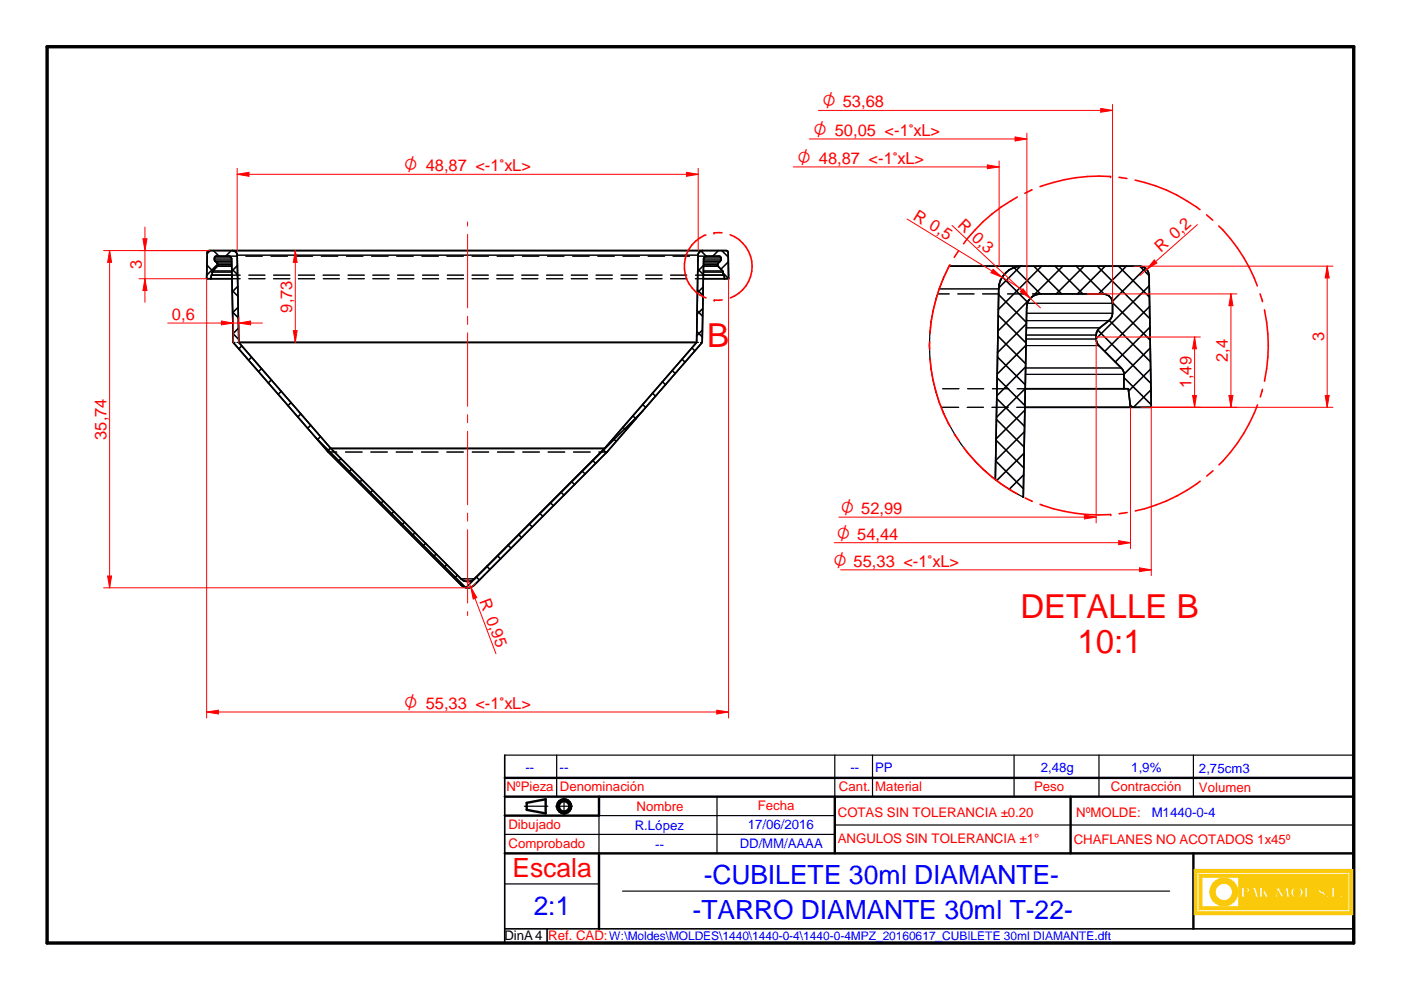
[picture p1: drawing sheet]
<svg xmlns="http://www.w3.org/2000/svg" width="297mm" height="210mm" viewBox="0 0 297 210" stroke-linecap="round" stroke-linejoin="round" font-family="sans-serif">
<path d="M10 9.9h277v190h-277z" fill="none" stroke="#000" stroke-width=".72"/>
<g fill="none" stroke="#000" stroke-width=".51">
<path d="M107 172.9h20M107 164.9h180M107 168.9h180M111.7 170.2v1.5M115.7 169.5v3M227 168.9v12M107 180.9h180M253 180.9v16"/>
<circle cx="119.6" cy="171" r="1.51"/>
<circle cx="119.6" cy="171" r="1.13"/>
</g>
<path d="M107 160.1v39.8h180v-39.8M107 196.9h180M116 196.9v3" fill="none" stroke="#000" stroke-width=".34"/>
<g fill="none" stroke="#000" stroke-width=".25">
<path d="M107 176.9h70M111.2 170.9h5M117.9 170.9h3.4M118 160.1v8.8M119.6 169.2v3.5M127 172.9v8M152 168.9v12M185 160.1v8.8M215 160.1v8.8M233 160.1v8.8M253 160.1v8.8M107 187.4h20"/>
<path d="M132 188.9h116"/>
</g>
<g fill="#faca0a">
<path d="M253.2 184.4v9.5h33.6v-9.5zM253.7 184.9h32.5v8.5h-32.5z" fill-rule="evenodd"/>
<path d="M254.3 185.4v7.4h31.4v-7.4zM281.1 190a.3 .3 0 0 1 .6 0 .3 .3 0 0 1-.6 0zM282.3 188.1h.7v2h.9v.2h-1.6zM284.1 190a.3 .3 0 0 1 .6 0 .3 .3 0 0 1-.6 0zM254.8 185.9h7.9v6.4h-7.9zM263.2 188.1h1.2a.67 .67 0 0 1 .6 .8 .67 .67 0 0 1-.8 .5h-.3v.9h-.7zM265.6 188.1h.6l.7 2.2h-.7l-.1-.5h-.7l-.1 .5h-.3zM267 188.1h.7v1l.8-1h.3l-.6 .7 .8 1.5h-.7l-.5-1-.1 .1v.9h-.7zM269.2 189h.8v.3h-.8zM270.8 188.1h.3l.8 1.5 .9-1.5h.3l.3 2.2h-.6l-.1-1.4-.8 1.4h-.3l-.6-1.3-.2 1.3h-.4zM273.9 188.4a1.3 1.3 0 0 1 1.8-.2 1.3 1.3 0 0 1 .3 1.8 1.35 1.35 0 0 1-1.6 .3 1.35 1.35 0 0 1-.7-1.5zM276.6 188.1h.6v2h1v.2h-1.6zM279.5 188.3a.77 .77 0 0 1 .8-.3 .77 .77 0 0 1 .6 .7l-.3 .1a.39 .39 0 0 0-.3-.6 .39 .39 0 0 0-.4 .4l.1 .1a.98 .98 0 0 1 .9 1.3 .81 .81 0 0 1-.9 .4 .81 .81 0 0 1-.6-.8l.3-.1v.4l.2 .2a.39 .39 0 0 0 .4 0 .39 .39 0 0 0 .2-.4l-.1-.1a.91 .91 0 0 1-.9-1.3z" fill-rule="evenodd"/>
</g>
<path d="M263.2 188.1h1.2a.67 .67 0 0 1 .6 .8 .67 .67 0 0 1-.8 .5h-.3v.9h-.7zM265.6 188.1h.6l.7 2.2h-.7l-.1-.5h-.7l-.1 .5h-.3zM267 188.1h.7v1l.8-1h.3l-.6 .7 .8 1.5h-.7l-.5-1-.1 .1v.9h-.7zM270.8 188.1h.3l.8 1.5 .9-1.5h.3l.3 2.2h-.6l-.1-1.4-.8 1.4h-.3l-.6-1.3-.2 1.3h-.4zM273.9 188.4a1.3 1.3 0 0 1 1.8-.2 1.3 1.3 0 0 1 .3 1.8 1.35 1.35 0 0 1-1.6 .3 1.35 1.35 0 0 1-.7-1.5zM280.2 188l-.5 .2-.3 .5" fill="none" stroke="#faca0a" stroke-width=".34"/>
<circle cx="280.2" cy="188" r=".17" fill="#faca0a"/>
<path d="M280.2 188l.5 .2 .2 .4-.3 .2-.1-.5h-.5l-.1 .3 .3 .2" fill="none" stroke="#faca0a" stroke-width=".34"/>
<circle cx="280.2" cy="188.8" r=".17" fill="#faca0a"/>
<path d="M280.2 188.8a.77 .77 0 0 1 .7 .5 .77 .77 0 0 1-.1 .8" fill="none" stroke="#faca0a" stroke-width=".34"/>
<circle cx="280.8" cy="190.2" r=".17" fill="#faca0a"/>
<path d="M279.7 189.7v-.2l-.3 .1a.81 .81 0 0 0 .5 .7 .81 .81 0 0 0 .9-.1" fill="none" stroke="#faca0a" stroke-width=".34"/>
<circle cx="279.7" cy="189.7" r=".17" fill="#faca0a"/>
<path d="M279.7 189.7l.1 .3 .3 .2" fill="none" stroke="#faca0a" stroke-width=".34"/>
<circle cx="280.2" cy="190.2" r=".17" fill="#faca0a"/>
<path d="M280.5 189.9l-.3 .3" fill="none" stroke="#faca0a" stroke-width=".34"/>
<circle cx="280.5" cy="189.9" r=".17" fill="#faca0a"/>
<path d="M279.4 188.7a1.43 1.43 0 0 0 1.1 1v.2" fill="none" stroke="#faca0a" stroke-width=".34"/>
<path d="M257.3 187.2a2.89 2.89 0 0 1 3.1-.8 2.89 2.89 0 0 1 2 2.6h-1a1.91 1.91 0 0 0-2.9-1.5 1.91 1.91 0 0 0 0 3.3 1.91 1.91 0 0 0 2.9-1.5h1a2.89 2.89 0 0 1-4 2.5 2.89 2.89 0 0 1-1.1-4.6z" fill-rule="evenodd" fill="#faca0a"/>
<path d="M257.3 187.2a2.89 2.89 0 0 1 3.1-.8 2.89 2.89 0 0 1 2 2.6h-1a1.91 1.91 0 0 0-2.9-1.5 1.91 1.91 0 0 0 0 3.3 1.91 1.91 0 0 0 2.9-1.5h1a2.89 2.89 0 0 1-4 2.5 2.89 2.89 0 0 1-1.1-4.6z" fill="none" stroke="#faca0a" stroke-width=".34"/>
<path d="M263.9 188.3a.45 .45 0 0 1 .5 .4 .45 .45 0 0 1-.5 .5z" fill-rule="evenodd" fill="#faca0a"/>
<path d="M263.9 188.3l.3 .1 .2 .3-.1 .4-.3 .1h-.1z" fill="none" stroke="#faca0a" stroke-width=".34"/>
<path d="M265.7 188.6l.3 1h-.5z" fill="#faca0a"/>
<path d="M265.7 188.6l.3 1h-.5z" fill="none" stroke="#faca0a" stroke-width=".34"/>
<path d="M274.4 188.6l.3-.3a.91 .91 0 0 1 1 .6 .91 .91 0 0 1-.3 1.1l-.3 .2a.96 .96 0 0 1-.7-1.6z" fill-rule="evenodd" fill="#faca0a"/>
<g fill="none" stroke="#faca0a" stroke-width=".34">
<path d="M253.2 184.4h33.6v9.5h-33.6zM253.7 184.9h32.5v8.5h-32.5zM254.3 185.4h31.4v7.4h-31.4zM254.8 185.9h7.9v6.4h-7.9zM269.2 189h.8v.3h-.8zM274.4 188.6l.3-.3a.91 .91 0 0 1 1 .6 .91 .91 0 0 1-.3 1.1l-.3 .2a.96 .96 0 0 1-.7-1.6zM276.6 188.1h.6v2h1v.2h-1.6zM282.3 188.1h.7v2h.9v.2h-1.6z"/>
<circle cx="281.4" cy="190" r=".3"/>
<circle cx="284.4" cy="190" r=".3"/>
</g>
<path d="M107 160.1h180M127 172.9h50M177 160.1v8.8M177 174.9h110" fill="none" stroke="#000" stroke-width=".25"/>
<path d="M111.7 171.7l4 .8M115.7 169.5l-4 .7M127 168.9v4M177 168.9v12M127 180.9v16" fill="none" stroke="#000" stroke-width=".51"/>
<g fill="none" stroke="#000" stroke-width=".34">
<path d="M43.9 56.2l1.2 1.2M44.5 53.1l-.6 .7M45.1 57.4l1-.9 .1-.5-.2-.2a.91 .91 0 0 1-.4-1.4l2.9-.1 .3 .1 .3 .5 .3 17.7 20.2 23.2 28.1 28.2a1.99 1.99 0 0 0 2.9 0l28.1-28.2 20.2-23.2 .3-17.7 .3-.5 .3-.1 2.9 .1a.91 .91 0 0 1-.4 1.4l-.2 .4 1.1 1.2 .1 .9M45.1 57.4l-.1 .9M45.3 53.1l1.1 1.2M46.1 56l-2.2 2.3M49 53.1l-1.1 1.2M49.1 57l1.3 1.3M49.2 59.1h-5.4l.2-5.8 .3-.2h109.7l.4 .4 .1 5.6M49.2 58.3h-4.4l-.1 .8M49.3 53.1a1.01 1.01 0 0 1 1 1l.3 18.5M50.3 56.3l-1.2 1.2"/>
<path d="M148 57.1l1.1 1.1M148.6 53.2l1.1 1.1M148.6 53.2l-.3 .2-.3 .7-.3 18.5M149 53.1l-.4 .1M149.1 59.1h5.4M149.1 58.3h4.4l.1 .8M149.2 56.3l-1.2 1.2M152.3 53.1l-1.2 1.2M153 53.1l1.4 1.4M153.3 57.9l1.2 1.2M154.4 55.5l-1.5 1.6M49.2 61.6l1.3 1.2"/>
<path d="M49.3 66.2l1.2 1.2M50.4 60.7l-1.2 1.2M50.5 65.2l-1.2 1.1M50.6 69.6l-1.2 1.1 1.2 1.3M50.6 72.6h97.1M50.6 72.6l19.5 22.5M51.3 73.3l-.7 .7M53.3 75.7l-.6 .7M55.5 78.1l-.7 .7M142.5 78.6l.7 .6M144.6 76.2l.6 .6M146.7 73.7l.6 .7"/>
<path d="M147.7 72.6l-19.5 22.5M147.7 70.3l1.2 1.2M147.8 65.9l1.2 1.2M147.9 61.5l1.2 1.2M148.9 70l-1.2 1.2M149 65.4l-1.2 1.2M149.1 60.8l-1.2 1.3M57.5 80.6l-.6 .6M59.6 83l-.6 .6M61.7 85.3l-.7 .7M63.8 87.8l-.6 .6M65.9 90.2l-.7 .6"/>
<path d="M66.9 92.7l31.8 31.8M67.9 92.6l-.6 .6M70.1 95l-.7 .6M70.1 95.1h58.1M70.1 95.1l27.6 27.6a2.04 2.04 0 0 0 2.9 0l27.6-27.6M72.3 97.2l-.7 .7M74.5 99.5l-.6 .6M123.4 99.9l.7 .6M125.6 97.6l.7 .7M127.9 95.4l.7 .6M130 93l.6 .6M132.1 90.6l.7 .6"/>
<path d="M134.2 88.2l.6 .6M136.3 85.8l.6 .6M136.4 87l-37.6 37.6M138.3 83.4l.7 .6M140.5 80.9l.6 .7M76.8 101.7l-.7 .7M79 104l-.6 .6M81.3 106.2l-.7 .6M83.5 108.5l-.7 .6M85.8 110.7l-.7 .7M88 112.9l-.7 .7M90.3 115.2l-.7 .7"/>
<path d="M92.5 117.4l-.7 .7M94.7 119.7l-.6 .7M105.4 117.8l.7 .7M107.7 115.6l.7 .6M109.9 113.3l.7 .7M112.2 111.1l.7 .6M114.4 108.8l.7 .7M116.7 106.6l.6 .6M118.9 104.4l.7 .6M121.2 102.1l.6 .6M97 122l-.7 .6M101 122.3l.6 .7"/>
<path d="M103.2 120.1l.7 .6"/>
</g>
<g fill="none" stroke="#000" stroke-width=".21">
<path d="M45 57.7h4.1M45.1 57.4h4M45.5 54.7h3.6M45.5 55.1h3.6M45.6 55.4h3.5M46 55.8h3.1M46.1 56.5h3M46.2 56h2.9M46.2 56.2h2.9M48.5 54.3h1.8M49.2 59.1h1.7M49.2 58.3h1.7"/>
<path d="M50.3 54.1h97.7M52.1 54.3h3.5M52.7 59.1h3.5M52.7 58.3h3.5M57.4 54.3h3.6M58 59.1h3.5M58 58.3h3.5M62.8 54.3h3.5M63.2 59.1h3.5M63.2 58.3h3.5M68.1 54.3h3.5M68.5 58.3h3.5"/>
<path d="M68.5 59.1h3.5M73.4 54.3h3.6M73.8 59.1h3.5M73.8 58.3h3.5M78.8 54.3h3.5M79 59.1h3.5M79 58.3h3.5M84.1 54.3h3.5M84.3 59.1h3.5M84.3 58.3h3.5M89.4 54.3h3.6M89.6 59.1h3.4"/>
<path d="M89.6 58.3h3.4M94.7 54.3h3.6M94.8 59.1h3.5M94.8 58.3h3.5M100.1 59.1h3.4M100.1 58.3h3.4M100.1 54.3h3.5M105.3 59.1h3.5M105.3 58.3h3.5M105.4 54.3h3.5M110.6 59.1h3.4M110.6 58.3h3.5"/>
<path d="M110.7 54.3h3.6M115.9 59.1h3.4M115.9 58.3h3.4M116.1 54.3h3.5M121.1 59.1h3.5M121.1 58.3h3.5M121.4 54.3h3.5M126.4 59.1h3.4M126.4 58.3h3.4M126.7 54.3h3.6M131.7 59.1h3.4M131.7 58.3h3.4"/>
<path d="M132.1 54.3h3.5M136.9 59.1h3.5M136.9 58.3h3.5M137.4 54.3h3.5M142.2 59.1h3.4M142.2 58.3h3.4M142.7 54.3h3.5M147.4 59.1h1.7M147.4 58.3h1.7M148 54.3h1.8M149.1 57.4h4.1M149.1 57.7h4.2"/>
<path d="M149.2 55.1h3.7M149.2 55.4h3.5M149.2 55.8h3.1M149.2 56h2.9M149.2 56.2h2.9M149.2 56.5h3.1M149.2 54.7h3.7M49.4 72.6h.4M50.2 72.6h.4M147.7 72.6h.4M148.5 72.6h.4M69.6 95.8h1.8"/>
<path d="M73.2 95.8h3.6M78.6 95.8h3.5M84 95.8h3.5M89.4 95.8h3.5M94.7 95.8h3.6M100.1 95.8h3.5M105.4 95.8h3.6M110.8 95.8h3.6M116.2 95.8h3.6M121.6 95.8h3.5M127 95.8h1.7M97.7 122.7h2.9"/>
</g>
<path d="M99.1 47.1v.8M99.1 49.7v15.6M99.1 67.1v1.7M99.1 70.6v15.5M99.1 87.9v1.7M99.1 91.4v15.6M99.1 108.8v1.7M99.1 112.3v15.5M99.1 129.7v.8M43.8 151l2.5-.4v.8z" fill="none" stroke="#f00" stroke-width=".21"/>
<path d="M43.8 151l2.5-.4v.8z" fill="#f00"/>
<path d="M152 150.6l2.5 .4-2.5 .4z" fill="none" stroke="#f00" stroke-width=".21"/>
<path d="M152 150.6l2.5 .4-2.5 .4z" fill="#f00"/>
<path d="M50.3 37l2.5-.5v.9zM43.8 59.1v93.1M154.5 59.1v93.1M43.8 151h110.7" fill="none" stroke="#f00" stroke-width=".21"/>
<path d="M50.3 37l2.5-.5v.9z" fill="#f00"/>
<path d="M145.5 36.5l2.5 .5-2.5 .4z" fill="none" stroke="#f00" stroke-width=".21"/>
<path d="M145.5 36.5l2.5 .5-2.5 .4z" fill="#f00"/>
<path d="M50.3 35.7v17.4M50.3 37h97.7M148 35.7v17.4M22.8 122.1h.9l-.5 2.5z" fill="none" stroke="#f00" stroke-width=".21"/>
<path d="M22.8 122.1h.9l-.5 2.5z" fill="#f00"/>
<path d="M23.2 53.1l.5 2.5h-.9z" fill="none" stroke="#f00" stroke-width=".21"/>
<path d="M23.2 53.1l.5 2.5h-.9z" fill="#f00"/>
<path d="M22 53.1h22.3M23.2 53.1v71.5M30.7 59.1l.5 2.5h-.9zM22 124.6h77.1" fill="none" stroke="#f00" stroke-width=".21"/>
<path d="M30.7 59.1l.5 2.5h-.9z" fill="#f00"/>
<path d="M30.3 50.6h.9l-.5 2.5z" fill="none" stroke="#f00" stroke-width=".21"/>
<path d="M30.3 50.6h.9l-.5 2.5z" fill="#f00"/>
<path d="M29.5 59.1h14.3M29.5 53.1h14.8M30.7 48.1v16M62.2 70.1h.8l-.4 2.5z" fill="none" stroke="#f00" stroke-width=".21"/>
<path d="M62.2 70.1h.8l-.4 2.5z" fill="#f00"/>
<path d="M62.6 53.1l.4 2.5h-.8z" fill="none" stroke="#f00" stroke-width=".21"/>
<path d="M62.6 53.1l.4 2.5h-.8z" fill="#f00"/>
<path d="M62.6 53.1v19.5M99.8 124.5l1.3 2.2-.8 .3z" fill="none" stroke="#f00" stroke-width=".21"/>
<path d="M99.8 124.5l1.3 2.2-.8 .3z" fill="#f00"/>
<path d="M99.1 122.7l6.1 15.9M100.8 123.7l-.4 .5-1.3 .4" fill="none" stroke="#f00" stroke-width=".21"/>
<path d="M159.5 56.5a7.1 7.1 0 0 1-4.6 6.7M153.1 63.6h-1.7" fill="none" stroke="#f00" stroke-width=".34"/>
<circle cx="151.4" cy="63.6" r=".17" fill="#f00"/>
<path d="M149.6 49.8a7.1 7.1 0 0 0-4.5 6.7 7.1 7.1 0 0 0 4.6 6.7" fill="none" stroke="#f00" stroke-width=".34"/>
<circle cx="151.4" cy="49.4" r=".17" fill="#f00"/>
<path d="M151.4 49.4h1.7M154.8 49.8a7.2 7.2 0 0 1 4.7 6.7M268.9 73.3a36.7 36.7 0 0 1-.8 7.5M257.2 99.8l-1.3 1.1M266.6 85.9a34.8 34.8 0 0 1-8.2 12.7M267.7 82.5l-.5 1.7M239 108.7l-1.7 .2M254.5 102a35 35 0 0 1-13.8 6.3" fill="none" stroke="#f00" stroke-width=".34"/>
<g fill="none" stroke="#000" stroke-width=".34">
<path d="M201.2 56.4h40.5a1.97 1.97 0 0 1 1.9 2l.5 28h-26.8M212.5 58.7l5.4 5.4M215 56.7l5.6 5.6M216.3 56.5l-4.5 4.5M216.7 56.4a5 5 0 0 0-5 4.9l-.7 40.4M219.2 56.4l5.9 5.9M220.8 56.4l-9.1 9.2M223.7 56.4l5.9 5.9M225.3 56.4l-6.5 6.6M228.2 56.4l5.9 6M229.8 56.4l-5.9 5.9M232.7 56.4l11.1 11.2"/>
<path d="M234.3 56.4l-5.9 5.9M237.1 56.4l6.6 6.6M238.8 56.4l-5.9 5.9M241.6 56.4l2 2M242.9 56.9l-7.1 7M211.5 75.7l5.9 5.9M211.6 71.2l5.9 5.9M211.7 66.8l5.8 5.9M211.7 62.4l5.9 5.9M217.4 77.8l-6 6.1M217.5 73.2l-6.1 6.1M217.6 68.7l-6.1 6.1"/>
<path d="M218.3 63.5l-6.7 6.7M220.6 62.3a2.89 2.89 0 0 0-2.9 2.9l-.7 40.2M220.6 62.3h13.3a1.97 1.97 0 0 1 2 2v2.1l-.4 1.1-2.3 2a2.85 2.85 0 0 0-.2 3.8l4.7 4.7 .5 .9 .1 .5M232.7 70l11.3 11.3M235.2 67.9l8.7 8.8M235.8 64.1l8.1 8M238.3 79.4v3M243.7 60.6l-11.3 11.2M243.8 65l-9.6 9.5M243.8 69.4l-7.3 7.4M243.9 73.8l-5.6 5.6M244 78.2l-4.7 4.7"/>
<path d="M211.1 97.7l5.9 5.9M211.2 93.3l5.9 5.9M211.2 88.9l5.9 5.9M211.3 84.5l5.9 5.9M211.4 80.1l5.9 5.9M217.1 96.1l-5.8 5.8M217.2 91.5l-6.1 6.1M217.3 87l-6.1 6M217.4 82.4l-6.1 6.1M217.4 82.4h21.8l.5 4M238.3 80.1l5.8 5.7M239.6 85.9l.6 .5"/>
<path d="M244 82.6l-3.7 3.8M217 105.2l-.2 .1M217 100.7l-3 3"/>
</g>
<g fill="none" stroke="#000" stroke-width=".21">
<path d="M198.8 62.3h2.4M199.1 61.3h12.6M203.1 62.3h3.4M208.3 62.3h3.5M213.6 62.3h3.5M217.4 78h20.3M217.4 79.4h20.9M217.5 73.3h15.5M217.5 71h14.9M217.5 71.9h14.9M217.6 68h17.5M217.6 69.5h15.6"/>
<path d="M217.6 66.4h18.3M217.8 64.3h18.1M218.9 62.3h1.7M199.8 86.4h3.5M199.9 82.4h3.4M205.1 86.4h3.4M205.1 82.4h3.5M210.3 86.4h3.5M210.4 82.4h3.5M215.6 86.4h1.7M215.6 82.4h1.8"/>
</g>
<path d="M201.2 56.4a35.9 35.9 0 0 0 15.8 49" fill="none" stroke="#000" stroke-width=".25"/>
<circle cx="235.5" cy="109.1" r=".17" fill="#f00"/>
<path d="M235.5 37.4a35.9 35.9 0 0 0-15 2.2M201.4 56.1a34.7 34.7 0 0 0-4.2 14.6M203.2 53.2l-.9 1.4M215.7 41.8a34.6 34.6 0 0 0-11.4 9.9M218.8 40.3l-1.5 .7M197.1 72.4v1.7M197.2 75.9a35.8 35.8 0 0 0 4.3 14.5M202.3 92l1 1.4M204.3 94.9a34.2 34.2 0 0 0 11.4 9.8M217.3 105.6l1.6 .7M220.5 106.9a36.2 36.2 0 0 0 15 2.2" fill="none" stroke="#f00" stroke-width=".34"/>
<circle cx="235.5" cy="37.4" r=".17" fill="#f00"/>
<path d="M237.2 37.6l1.7 .2M240.7 38.2a34.7 34.7 0 0 1 13.7 6.2M255.8 45.6l1.3 1.1M258.4 47.9a34 34 0 0 1 8.2 12.7M267.2 62.3l.5 1.7M268.1 65.7a36.7 36.7 0 0 1 .8 7.6" fill="none" stroke="#f00" stroke-width=".34"/>
<path d="M281 83.9h.8l-.4 2.5z" fill="none" stroke="#f00" stroke-width=".21"/>
<path d="M281 83.9h.8l-.4 2.5z" fill="#f00"/>
<path d="M281.4 56.4l.4 2.5h-.8z" fill="none" stroke="#f00" stroke-width=".21"/>
<path d="M281.4 56.4l.4 2.5h-.8z" fill="#f00"/>
<path d="M240.4 56.4h42.2M281.4 56.4v30M244.1 86.4h38.5M241.6 120.4l2.5 .4-2.5 .4z" fill="none" stroke="#f00" stroke-width=".21"/>
<path d="M241.6 120.4l2.5 .4-2.5 .4z" fill="#f00"/>
<path d="M209.3 35l2.5 .4-2.5 .4zM244.1 86.4v35.6M178.2 120.8h65.9" fill="none" stroke="#f00" stroke-width=".21"/>
<path d="M209.3 35l2.5 .4-2.5 .4z" fill="#f00"/>
<path d="M168.2 35.4h43.6M211.8 34.1v22.3M244.7 55.1l.6 .7-2.2 1.3z" fill="none" stroke="#f00" stroke-width=".21"/>
<path d="M244.7 55.1l.6 .7-2.2 1.3z" fill="#f00"/>
<path d="M210.6 57.1l1.9 1.7-2.4-1zM253.9 47.6l-12.2 10.8" fill="none" stroke="#f00" stroke-width=".21"/>
<path d="M210.6 57.1l1.9 1.7-2.4-1z" fill="#f00"/>
<path d="M192.3 46.4l24.4 14.9M216.9 61.3l1.5 1.9-2.1-1.4z" fill="none" stroke="#f00" stroke-width=".21"/>
<path d="M216.9 61.3l1.5 1.9-2.1-1.4z" fill="#f00"/>
<path d="M215.2 29l2.5 .5-2.5 .4zM201.8 47.8l18.8 17.5" fill="none" stroke="#f00" stroke-width=".21"/>
<path d="M215.2 29l2.5 .5-2.5 .4z" fill="#f00"/>
<path d="M171.6 29.5h46.1M217.7 28.2v34.1M260.6 83.9h.8l-.4 2.5z" fill="none" stroke="#f00" stroke-width=".21"/>
<path d="M260.6 83.9h.8l-.4 2.5z" fill="#f00"/>
<path d="M261 62.3l.4 2.5h-.8z" fill="none" stroke="#f00" stroke-width=".21"/>
<path d="M261 62.3l.4 2.5h-.8z" fill="#f00"/>
<path d="M230.5 62.3h31.8M261 62.3v24.1M244.1 86.4h18.2M229.9 109.2l2.5 .4-2.5 .4z" fill="none" stroke="#f00" stroke-width=".21"/>
<path d="M229.9 109.2l2.5 .4-2.5 .4z" fill="#f00"/>
<path d="M233.4 23l2.5 .4-2.5 .4zM232.4 71.9v39M177.8 109.6h54.6" fill="none" stroke="#f00" stroke-width=".21"/>
<path d="M233.4 23l2.5 .4-2.5 .4z" fill="#f00"/>
<path d="M173.5 23.4h62.4M235.9 22.1v42.2M252.9 83.9h.8l-.4 2.5z" fill="none" stroke="#f00" stroke-width=".21"/>
<path d="M252.9 83.9h.8l-.4 2.5z" fill="#f00"/>
<path d="M253.3 71.5l.4 2.5h-.8z" fill="none" stroke="#f00" stroke-width=".21"/>
<path d="M253.3 71.5l.4 2.5h-.8z" fill="#f00"/>
<path d="M232.4 71.5h22.1M253.3 71.5v14.9M241.9 86.4h12.6M237.2 114.6l2.5 .5-2.5 .4z" fill="none" stroke="#f00" stroke-width=".21"/>
<path d="M237.2 114.6l2.5 .5-2.5 .4z" fill="#f00"/>
<path d="M46.9 68.1l2.5 .4-2.5 .4zM239.7 86.4v29.9M176.9 115.1h62.8" fill="none" stroke="#f00" stroke-width=".21"/>
<path d="M46.9 68.1l2.5 .4-2.5 .4z" fill="#f00"/>
<path d="M50.6 68.5l2.5-.4v.8z" fill="none" stroke="#f00" stroke-width=".21"/>
<path d="M50.6 68.5l2.5-.4v.8z" fill="#f00"/>
<path d="M35.6 68.5h20M49.4 67.2v5.4M50.6 67.2v5.4" fill="none" stroke="#f00" stroke-width=".21"/>
<g font-size="7" fill="#f00">
<text x="149.9" y="73.7">B</text>
<text x="216.4" y="131">DETALLE B</text>
<text x="228.4" y="138.5">10:1</text>
</g>
<text font-size="5.6" fill="#f00" x="108.7" y="186">Escala</text>
<g font-size="5.6" fill="#00f">
<text x="149.2" y="187.3">-CUBILETE 30ml DIAMANTE-</text>
<text x="113.2" y="194.1">2:1</text>
<text x="146.9" y="194.9">-TARRO DIAMANTE 30ml T-22-</text>
</g>
<g font-size="3.9" fill="#f00">
<text x="174.4" y="22.8">O 53,68</text>
<text x="172.5" y="28.9">O 50,05 &lt;-1vxL&gt;</text>
<text x="169.1" y="34.8">O 48,87 &lt;-1vxL&gt;</text>
<text x="85.7" y="36.3">O 48,87 &lt;-1vxL&gt;</text>
<text x="178.3" y="109">O 52,99</text>
<text x="177.5" y="114.5">O 54,44</text>
<text x="176.7" y="120.2">O 55,33 &lt;-1vxL&gt;</text>
<text x="85.7" y="150.4">O 55,33 &lt;-1vxL&gt;</text>
</g>
<g font-size="3.5" fill="#f00">
<text x="193.4" y="46.4" transform="rotate(31 193.4 46.4)">R 0,5</text>
<text x="202.9" y="47.9" transform="rotate(43 202.9 47.9)">R 0,3</text>
<text x="246.1" y="53.6" transform="rotate(-41 246.1 53.6)">R 0,2</text>
<text x="30.1" y="57.1" transform="rotate(-90 30.1 57.1)">3</text>
<text x="36.4" y="67.9">0,6</text>
<text x="62" y="66.3" transform="rotate(-90 62 66.3)">9,73</text>
<text x="260.3" y="76.8" transform="rotate(-90 260.3 76.8)">2,4</text>
<text x="280.8" y="72.4" transform="rotate(-90 280.8 72.4)">3</text>
<text x="252.6" y="82.3" transform="rotate(-90 252.6 82.3)">1,49</text>
<text x="22.6" y="93.3" transform="rotate(-90 22.6 93.3)">35,74</text>
<text x="101.6" y="127.4" transform="rotate(69 101.6 127.4)">R 0,95</text>
</g>
<g font-size="2.8" fill="#f00">
<text x="107.4" y="167.6">NºPieza</text>
<text x="118.7" y="167.6">Denominación</text>
<text x="177.9" y="167.6">Cant.</text>
<text x="185.6" y="167.6">Material</text>
<text x="219.2" y="167.6">Peso</text>
<text x="235.5" y="167.6">Contracción</text>
<text x="254.2" y="167.9">Volumen</text>
<text x="135" y="172">Nombre</text>
<text x="160.7" y="171.7">Fecha</text>
<text x="177.6" y="173.2">COTAS SIN TOLERANCIA ±0.20</text>
<text x="228.2" y="173.3">NºMOLDE:</text>
<text x="107.8" y="179.8">Comprobado</text>
<text x="107.8" y="175.9">Dibujado</text>
<text x="177.6" y="178.7">ANGULOS SIN TOLERANCIA ±1°</text>
<text x="227.7" y="178.9">CHAFLANES NO ACOTADOS 1x45º</text>
<text x="116.2" y="199.3">Ref. CAD:W:\Moldes\MOLDES\1440\1440-0-4\1440-0-4MPZ_20160617_CUBILETE 30ml DIAMANTE.dft</text>
</g>
<g font-size="2.8" fill="#00f">
<text x="111.4" y="163.7">--</text>
<text x="118.7" y="163.7">--</text>
<text x="180.3" y="163.7">--</text>
<text x="185.5" y="163.7">PP</text>
<text x="220.7" y="163.7">2,48g</text>
<text x="239.9" y="163.7">1,9%</text>
<text x="254.2" y="163.8">2,75cm3</text>
<text x="244.2" y="173.2">M1440-0-4</text>
<text x="134.6" y="175.9">R.López</text>
<text x="138.9" y="179.9">--</text>
<text x="156.8" y="179.8">DD/MM/AAAA</text>
<text x="158.5" y="175.8">17/06/2016</text>
</g>
<text font-size="2.8" x="107" y="199.4">DinA4</text>
</svg>
